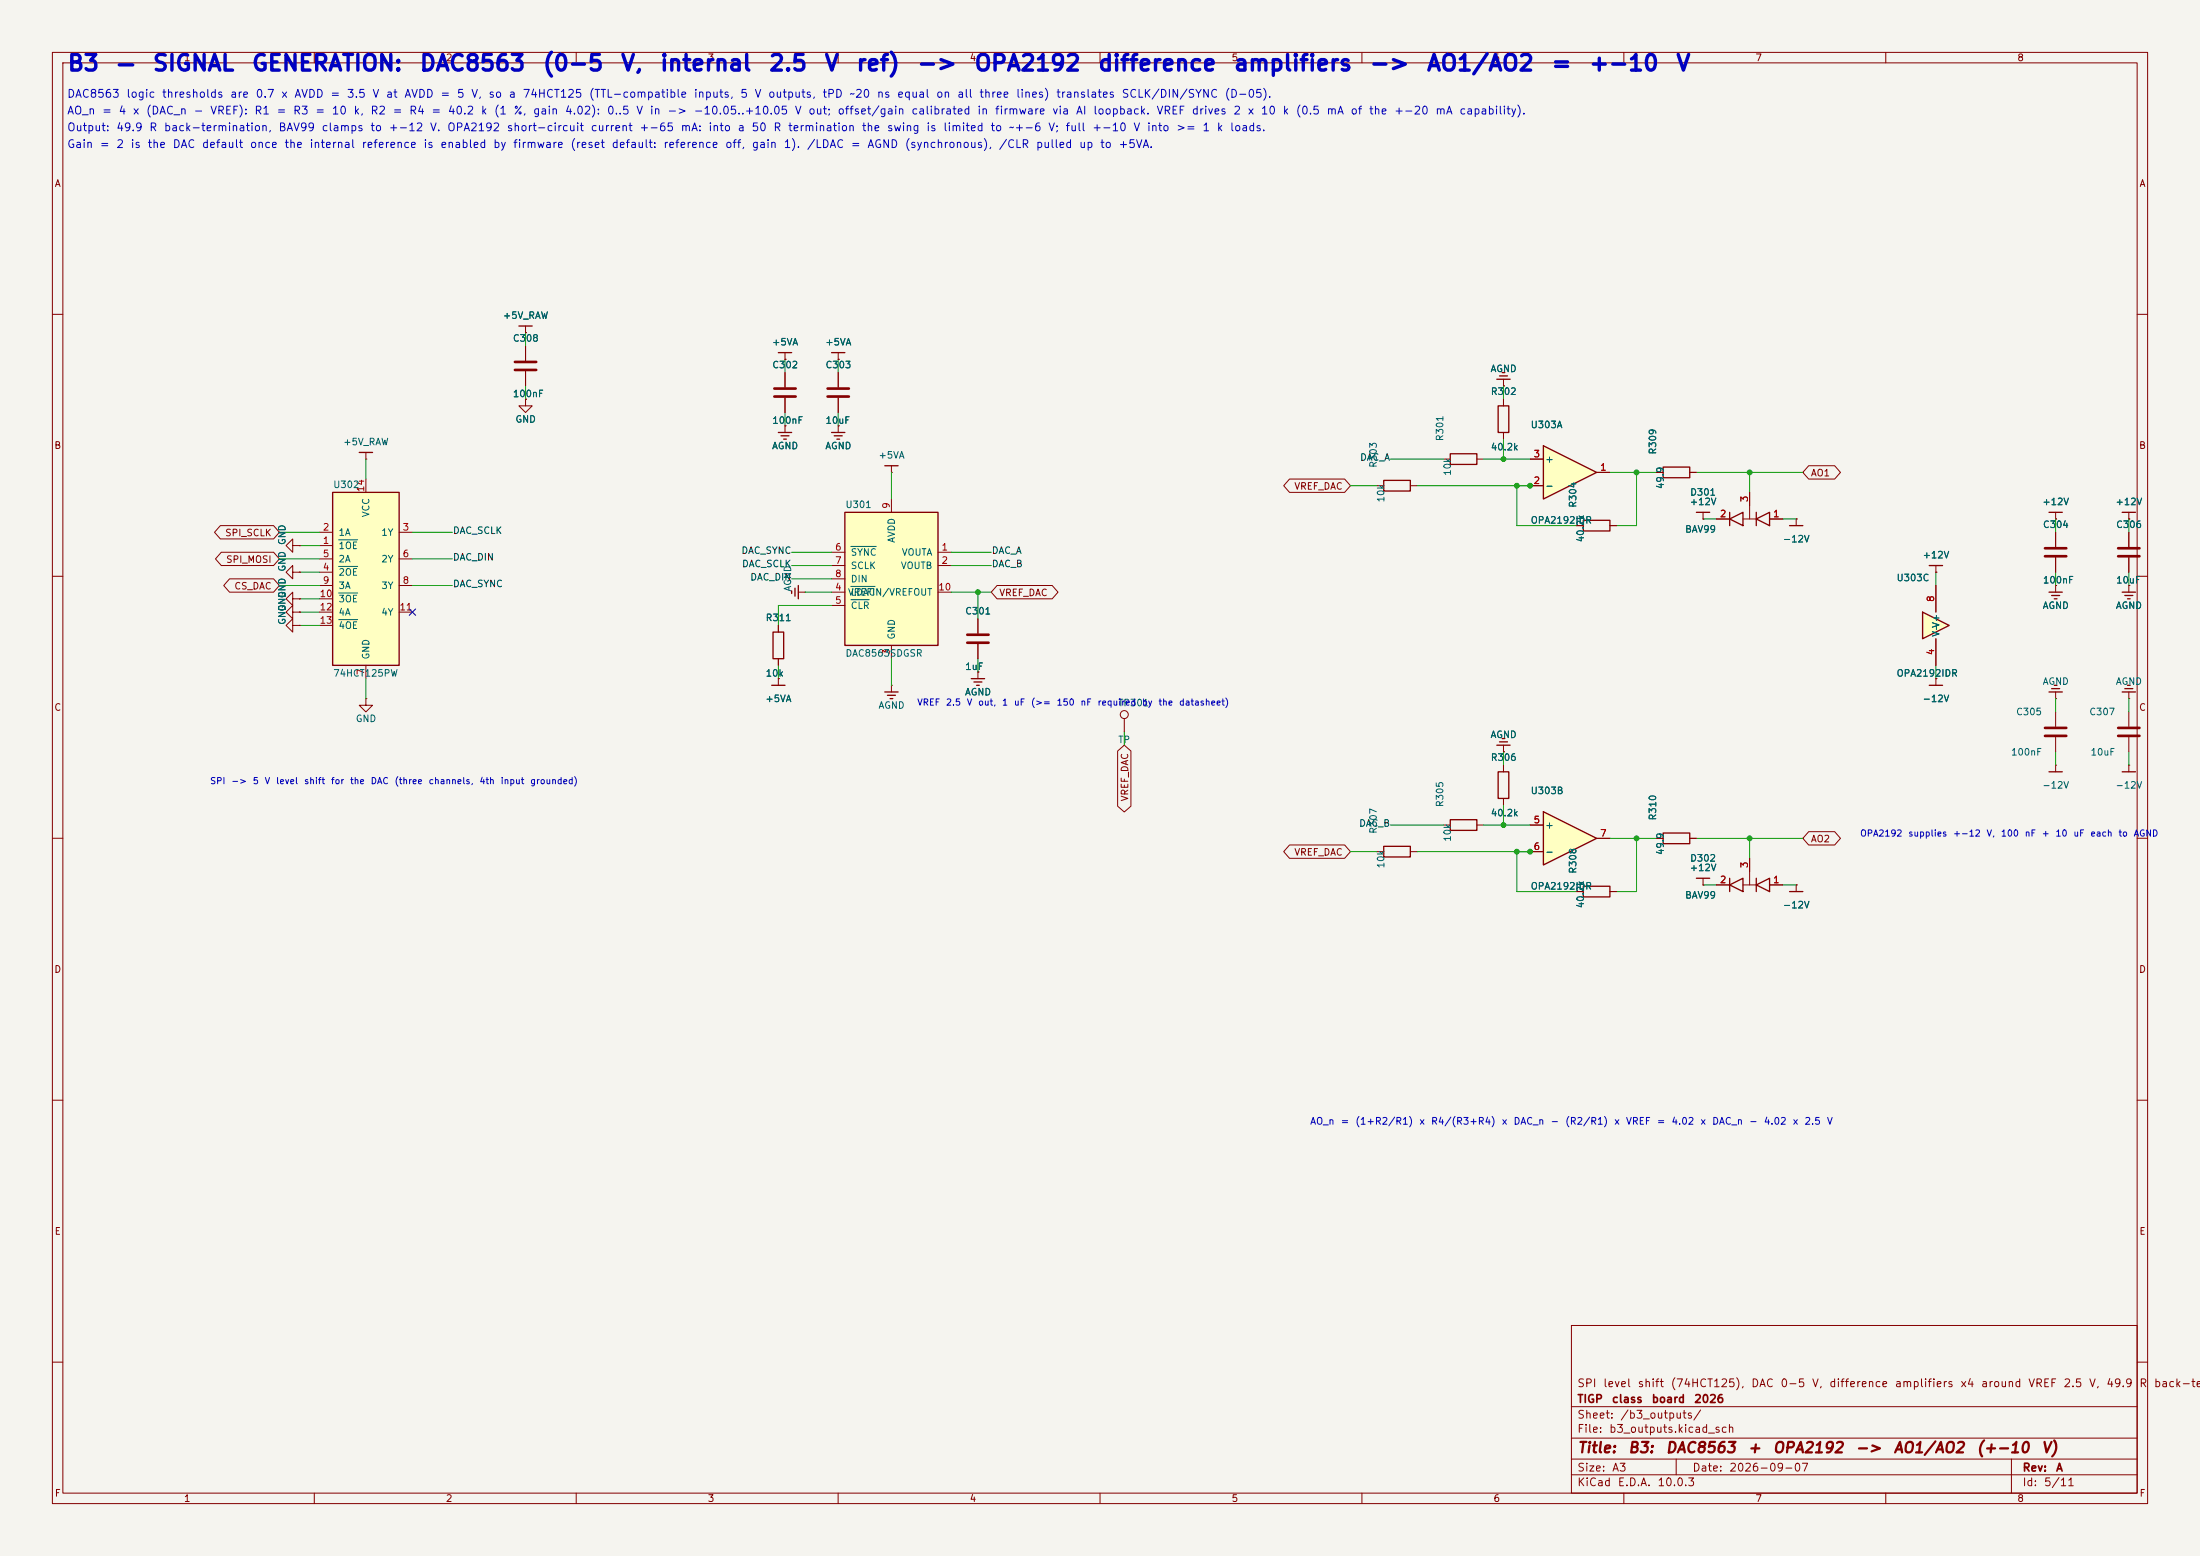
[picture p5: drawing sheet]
<svg xmlns="http://www.w3.org/2000/svg" width="420mm" height="297mm" viewBox="0 0 420 297" stroke-linecap="round" stroke-linejoin="round" font-family="sans-serif">
<path d="M0 0h420v297h-420z" fill="#f5f4ef" stroke="#f5f4ef" stroke-width=".19"/>
<g fill="none" stroke="#840000" stroke-width=".19">
<path d="M10 10h400v277h-400zM12 12h396v273h-396zM60 10v2M110 10v2M160 10v2M210 10v2M260 10v2M310 10v2M360 10v2M10 60h2M287 76.2v1.3M408 60h2"/>
<path d="M170.2 90.2h.1M170.2 88.9v1.3M275.6 87.6h1.3M281.9 87.6h1.3M287 82.6v1.2M316.2 90.2h1.3M322.6 90.2h1.2M327.7 99.1h2.5M332.7 99.1h2.6M334 94v5.1M337.8 99.1h2.6M342.9 99.1h.1"/>
<path d="M342.9 99.1v1.2M10 110h2M55.9 119.4v-1.3l-1.3 1.3 1.3 1.3v-1.3h1.2M55.9 104.1v-1.2l-1.3 1.2 1.3 1.3v-1.3h1.2M57.1 119.4h.1M57.1 104.1h.1M369.6 109.2h.1M369.6 108v1.2M392.4 111.8h.1M392.4 101.6v2.8M392.4 106.4v2.8M392.4 111.8v1.2"/>
<path d="M408 110h2M69.8 133.4v1.2h1.3l-1.3 1.3-1.2-1.3h1.2M69.8 133.4h.1M10 160h2M275.6 157.5h1.3M281.9 157.5h1.3M408 160h2M301 170.2h1.3M307.3 170.2h1.3M316.2 160h1.3M322.6 160h1.2M10 210h2"/>
<path d="M408 210h2M300 253h108v32h-108zM10 260h2M300 278.5h108M300 274.5h108M300 268.5h108M320 278.5v3M384 278.5v6.5M408 260h2M60 285v2M110 285v2M160 285v2"/>
<path d="M210 285v2M260 285v2M300 281.5h108M310 285v2M360 285v2"/>
</g>
<g fill="none" stroke="#840000" stroke-width=".25">
<path d="M286 77.5h2v5.1h-2zM168.9 88.9h2.5M276.9 86.6h5v2h-5zM317.5 89.2h5.1v2h-5.1zM330.2 99.1l2.5-1.3v2.5zM330.2 97.8v2.5M335.3 99.1l2.5-1.3v2.5zM335.3 97.8v2.5M341.6 100.3h2.6M368.3 108h2.5M391.2 113h2.5M391.7 113.7h1.5"/>
<path d="M392.2 114.3h.5M276.9 156.5h5v2h-5zM317.5 159h5.1v2h-5.1zM302.3 169.2h5v2h-5z"/>
</g>
<path d="M390.4 104.6h4.1M390.4 106.2h4.1" fill="none" stroke="#840000" stroke-width=".51"/>
<path d="M367 116.8l5.1 2.6-5.1 2.5z" fill="#ffffc2"/>
<g fill="none" stroke="#840000" stroke-width=".25">
<path d="M367 116.8l5.1 2.6-5.1 2.5zM147.3 130.8h2.6M147.6 120.7h2v5h-2zM185.4 129.5h2.6M185.9 130.2h1.6M186.4 130.8h.5M368.3 130.8h2.5M285.7 142.2h2.6M286 147.3h2v5.1h-2zM286.3 141.6h1.5M286.8 141h.5M391.2 147.3h2.5"/>
<path d="M405.1 147.3h2.6"/>
</g>
<g fill="none" stroke="#840000" stroke-width=".19">
<path d="M149.9 71.1v2.8M149.9 75.9v2.8M55.9 109.2v-1.2l-1.3 1.2 1.3 1.3v-1.3h1.2M57.1 109.2h.1M148.6 119.4v1.3M369.6 111.8v5M148.6 129.5h.1M148.6 125.7v1.3M148.6 129.5v1.3M186.7 128.3h.1M186.7 128.3v1.2M369.6 129.5h.1"/>
<path d="M369.6 121.9v5.1M369.6 129.5v1.3M287 143.5h.1M287 142.2v1.3M287 146.1v1.2M287 152.4v1.3M392.4 146.1h.1M392.4 146.1v1.2M406.4 146.1h.1M406.4 146.1v1.2"/>
</g>
<path d="M147.8 74.2h4.1M147.8 75.7h4.1" fill="none" stroke="#840000" stroke-width=".51"/>
<path d="M294.6 85.1l10.2 5.1-10.2 5.1z" fill="#ffffc2"/>
<g fill="none" stroke="#840000" stroke-width=".25">
<path d="M264.2 91.7h5v2h-5zM294.6 85.1l10.2 5.1-10.2 5.1zM302.3 99.3h5v2h-5zM323.8 97.8h2.6M405.1 97.8h2.6M405.1 113h2.6M405.6 113.7h1.6M406.1 114.3h.6M168.9 132.1h2.5M169.4 132.7h1.5M169.9 133.4h.5M391.2 132.1h2.5"/>
<path d="M391.7 131.4h1.5M392.2 130.8h.5M264.2 161.5h5v2.1h-5z"/>
</g>
<g fill="none" stroke="#840000" stroke-width=".19">
<path d="M262.9 92.7h1.3M269.2 92.7h1.3M292.1 92.7h2.5M292.1 87.6h2.5M304.8 90.2h2.5M325.1 99.1h.1M325.1 97.8v1.3M406.4 99.1h.1M406.4 97.8v1.3M55.9 114.3v-1.3l-1.3 1.3 1.3 1.3v-1.3h1.2M55.9 116.8v-1.2l-1.3 1.2 1.3 1.3v-1.3h1.2M57.1 114.3h.1"/>
<path d="M57.1 116.8h.1M186.7 118.1v2.8M301 100.3h1.3M307.3 100.3h1.3M406.4 111.8h.1M406.4 101.6v2.8M406.4 106.4v2.8M406.4 111.8v1.2M170.2 130.8h.1M170.2 130.8v1.3M186.7 122.9v2.8M214.6 137.2v2.5"/>
<path d="M392.4 133.4h.1M392.4 132.1v1.3M392.4 135.9v2.8M406.4 135.9v2.8M392.4 140.7v2.8M406.4 140.7v2.8M262.9 162.6h1.3M269.2 162.6h1.3"/>
<circle cx="214.6" cy="136.4" r=".76"/>
</g>
<path d="M404.4 104.6h4M404.4 106.2h4M184.7 121.2h4M184.7 122.7h4M390.4 138.9h4.1M404.4 138.9h4M390.4 140.5h4.1M404.4 140.5h4" fill="none" stroke="#840000" stroke-width=".51"/>
<path d="M294.6 154.9l10.2 5.1-10.2 5.1z" fill="#ffffc2"/>
<path d="M151.1 112.8v.5M151.8 112.3v1.5M152.4 111.8v2.5M294.6 154.9l10.2 5.1-10.2 5.1zM323.8 167.6h2.6M330.2 168.9l2.5-1.3v2.6zM330.2 167.6v2.6M335.3 168.9l2.5-1.3v2.6zM335.3 167.6v2.6M341.6 170.2h2.6" fill="none" stroke="#840000" stroke-width=".25"/>
<g fill="none" stroke="#840000" stroke-width=".19">
<path d="M152.4 113h1.3M153.7 113h.1M292.1 157.5h2.5M292.1 162.6h2.5M304.8 160h2.5M325.1 168.9h.1M325.1 167.6v1.3M327.7 168.9h2.5M332.7 168.9h2.6M334 163.8v5.1M337.8 168.9h2.6M342.9 168.9h.1"/>
<path d="M342.9 168.9v1.3"/>
</g>
<path d="M63.5 94h12.7v33h-12.7z" fill="#ffffc2"/>
<path d="M99.1 62.2h2.5M148.6 67.3h2.5M158.7 67.3h2.6M285.7 72.4h2.6M286.3 71.8h1.5M286.8 71.1h.5M63.5 94h12.7v33h-12.7zM68.6 86.4h2.5M405.1 132.1h2.6M405.6 131.4h1.6M406.1 130.8h.6" fill="none" stroke="#840000" stroke-width=".25"/>
<g fill="none" stroke="#840000" stroke-width=".19">
<path d="M100.3 63.5h.1M100.3 76.2v1.3h1.3l-1.3 1.2-1.2-1.2h1.2M100.3 76.2h.1M100.3 62.2v1.3M100.3 66v2.8M100.3 70.9v2.8M149.9 68.6h.1M149.9 67.3v1.3M160 68.6h.1M160 67.3v1.3M287 73.7h.1M287 72.4v1.3"/>
<path d="M69.8 87.6h.1M69.8 86.4v1.2M69.8 91.4v2.6M61 104.1h2.5M61 101.6h2.5M61 109.2h2.5M61 106.7h2.5M61 111.8h2.5M61 114.3h2.5M61 116.8h2.5M61 119.4h2.5M76.2 101.6h2.5"/>
<path d="M76.2 106.7h2.5M76.2 111.8h2.5M76.2 116.8h2.5M69.8 127v2.5M406.4 133.4h.1M406.4 132.1v1.3"/>
</g>
<path d="M64.6 103h3.7M64.6 108.1h3.7M64.6 113.2h3.7M64.6 118.3h3.7" fill="none" stroke="#006464" stroke-width=".19"/>
<path d="M98.3 69.1h4.1M98.3 70.6h4.1" fill="none" stroke="#840000" stroke-width=".51"/>
<path d="M161.3 97.8h17.8v25.4h-17.8z" fill="#ffffc2"/>
<path d="M148.6 82.6h2.5M149.1 83.2h1.5M149.6 83.8h.5M158.7 82.6h2.6M159.3 83.2h1.5M159.8 83.8h.5M161.3 97.8h17.8v25.4h-17.8zM391.2 97.8h2.5" fill="none" stroke="#840000" stroke-width=".25"/>
<g fill="none" stroke="#840000" stroke-width=".19">
<path d="M100.3 63.5h.1M100.3 76.2h.1M100.3 66v2.8M100.3 70.9v2.8M149.9 68.6h.1M149.9 71.1v2.8M149.9 75.9v2.8M160 68.6h.1M160 71.1v2.8M160 75.9v2.8M287 73.7h.1M287 76.2v1.3"/>
<path d="M149.9 81.3h.1M149.9 81.3v1.3M160 81.3h.1M160 81.3v1.3M170.2 95.3v2.5M246.2 91.4h10.5l1.1 1.3-1.1 1.3h-10.5l-1.1-1.3zM287 82.6v1.2M292.1 92.7h2.5M292.1 87.6h2.5M304.8 90.2h2.5M316.2 90.2h1.3M322.6 90.2h1.2"/>
<path d="M325.1 99.1h.1M327.7 99.1h2.5M334 94v2.5M337.8 99.1h2.6M342.9 99.1h.1M345.3 88.9h4.9l1.2 1.3-1.2 1.2h-4.9l-1.1-1.2zM392.4 99.1h.1M392.4 97.8v1.3M406.4 99.1h.1M42.1 100.3h10.1l1.1 1.3-1.1 1.3h-10.1l-1.1-1.3zM42.2 105.4h10l1.1 1.3-1.1 1.3h-10l-1.1-1.3zM43.8 110.5h8.4l1.1 1.3-1.1 1.2h-8.4l-1.1-1.2z"/>
<path d="M57.1 119.4h.1M57.1 109.2h.1M57.1 114.3h.1M57.1 116.8h.1M57.1 104.1h.1M148.6 119.4v1.3M158.7 105.4h2.6M158.7 108h2.6M158.7 113h2.6M158.7 115.6h2.6M158.7 110.5h2.6M179.1 105.4h2.5"/>
<path d="M179.1 108h2.5M179.1 113h2.5M186.7 118.1v2.8M190.3 111.8h10.6l1.1 1.2-1.1 1.3h-10.6l-1.1-1.3zM301 100.3h1.3M307.3 100.3h1.3M369.6 109.2h.1M369.6 111.8v5M392.4 111.8h.1M392.4 101.6v2.8M392.4 106.4v2.8M406.4 111.8h.1"/>
<path d="M406.4 101.6v2.8M406.4 106.4v2.8M148.6 129.5h.1M148.6 125.7v1.3M170.2 123.2v2.5M186.7 128.3h.1M186.7 122.9v2.8M369.6 129.5h.1M369.6 121.9v5.1M213.4 143.4l1.2-1.2 1.3 1.2v10.5l-1.3 1.1-1.2-1.1zM287 143.5h.1M287 146.1v1.2"/>
<path d="M287 152.4v1.3M292.1 157.5h2.5M345.3 158.7h4.9l1.2 1.3-1.2 1.3h-4.9l-1.1-1.3zM246.2 161.3h10.5l1.1 1.3-1.1 1.2h-10.5l-1.1-1.2zM292.1 162.6h2.5M301 170.2h1.3M304.8 160h2.5M307.3 170.2h1.3M316.2 160h1.3M322.6 160h1.2M325.1 168.9h.1M327.7 168.9h2.5"/>
<path d="M334 163.8v2.6M337.8 168.9h2.6M342.9 168.9h.1"/>
</g>
<path d="M162.4 111.9h4.6M162.4 114.5h3.6M162.4 104.3h4.9" fill="none" stroke="#006464" stroke-width=".19"/>
<path d="M158 74.2h4.1M158 75.7h4.1" fill="none" stroke="#840000" stroke-width=".51"/>
<g fill="none" stroke="#009600" stroke-width=".19">
<path d="M100.3 63.5v2.5M100.3 73.7v2.5M149.9 68.6v2.5M149.9 78.7v2.6M160 68.6v2.5M160 78.7v2.6M287 73.7v2.5M69.8 87.6v3.8M170.2 90.2v5.1M257.8 92.7h5.1M265.4 87.6h10.2M270.5 92.7h21.6"/>
<path d="M283.2 87.6h8.9M287 83.8v3.8M289.6 92.7v7.6h11.4M307.3 90.2h8.9M312.4 90.2v10.1h-3.8M323.8 90.2h20.4M325.1 99.1h2.6M334 90.2v3.8M340.4 99.1h2.5M392.4 99.1v2.5M406.4 99.1v2.5M53.3 101.6h7.7"/>
<path d="M53.3 106.7h7.7M53.3 111.8h7.7M57.1 114.3h3.9M57.1 119.4h3.9M57.1 116.8h3.9M57.1 104.1h3.9M57.1 109.2h3.9M78.7 101.6h7.7M78.7 106.7h7.7M78.7 111.8h7.7M151.1 110.5h7.6M151.1 108h7.6"/>
<path d="M151.1 105.4h7.6M153.7 113h5M158.7 115.6h-10.1v3.8M181.6 108h7.6M181.6 105.4h7.6M181.6 113h7.6M186.7 113v5.1M369.6 109.2v2.6M392.4 109.2v2.6M406.4 109.2v2.6M69.8 129.5v3.9M148.6 127v2.5"/>
<path d="M170.2 125.7v5.1M186.7 125.7v2.6M214.6 139.7v2.5M369.6 127v2.5M392.4 133.4v2.5M406.4 133.4v2.5M265.4 157.5h10.2M283.2 157.5h8.9M287 143.5v2.6M287 153.7v3.8M392.4 143.5v2.6M406.4 143.5v2.6"/>
<path d="M257.8 162.6h5.1M270.5 162.6h21.6M289.6 162.6v7.6h11.4M307.3 160h8.9M312.4 160v10.2h-3.8M323.8 160h20.4M325.1 168.9h2.6M334 160v3.8M340.4 168.9h2.5"/>
</g>
<path d="M78.1 116.2l1.2 1.2M79.3 116.2l-1.2 1.2" fill="none" stroke="#000084" stroke-width=".19"/>
<g fill="#009600" stroke="#009600" stroke-width=".19">
<circle cx="186.7" cy="113" r=".46"/>
<circle cx="292.1" cy="162.6" r=".46"/>
<circle cx="289.6" cy="162.6" r=".46"/>
<circle cx="287" cy="87.6" r=".46"/>
<circle cx="287" cy="157.5" r=".46"/>
<circle cx="312.4" cy="90.2" r=".46"/>
<circle cx="312.4" cy="160" r=".46"/>
<circle cx="292.1" cy="92.7" r=".46"/>
<circle cx="289.6" cy="92.7" r=".46"/>
<circle cx="334" cy="90.2" r=".46"/>
<circle cx="334" cy="160" r=".46"/>
</g>
<g font-size="3" fill="#0000c2">
<text x="12.7" y="14.3">B3</text>
<text x="22" y="14.3">—</text>
<text x="29" y="14.3">SIGNAL</text>
<text x="47.9" y="14.3">GENERATION:</text>
<text x="79.9" y="14.3">DAC8563</text>
<text x="103.4" y="14.3">(0-5</text>
<text x="118.3" y="14.3">V,</text>
<text x="125.8" y="14.3">internal</text>
<text x="146.6" y="14.3">2.5</text>
<text x="157.2" y="14.3">V</text>
<text x="163.3" y="14.3">ref)</text>
<text x="174.9" y="14.3">-&gt;</text>
<text x="185.8" y="14.3">OPA2192</text>
<text x="209.4" y="14.3">difference</text>
<text x="235.4" y="14.3">amplifiers</text>
<text x="261.3" y="14.3">-&gt;</text>
<text x="272.2" y="14.3">AO1/AO2</text>
<text x="296" y="14.3">=</text>
<text x="303.2" y="14.3">+-10</text>
<text x="319.8" y="14.3">V</text>
</g>
<g font-size="2" fill="#840000">
<text x="301" y="277.8">Title:</text>
<text x="310.7" y="277.8">B3:</text>
<text x="317.8" y="277.8">DAC8563</text>
<text x="333.5" y="277.8">+</text>
<text x="338.3" y="277.8">OPA2192</text>
<text x="354" y="277.8">-&gt;</text>
<text x="361.3" y="277.8">AO1/AO2</text>
<text x="377.2" y="277.8">(+-10</text>
<text x="389.6" y="277.8">V)</text>
</g>
<g font-size="1.5" fill="#0000c2">
<text x="12.7" y="19">DAC8563</text>
<text x="12.7" y="22.2">AO_n</text>
<text x="19.4" y="22.2">=</text>
<text x="22.5" y="22.2">4</text>
<text x="24" y="19">logic</text>
<text x="25.2" y="22.2">x</text>
<text x="27.8" y="22.2">(DAC_n</text>
<text x="30.8" y="19">thresholds</text>
<text x="36.8" y="22.2">-</text>
<text x="40" y="22.2">VREF):</text>
<text x="43.8" y="19">are</text>
<text x="48.4" y="22.2">R1</text>
<text x="48.7" y="19">0.7</text>
<text x="52.7" y="22.2">=</text>
<text x="53.6" y="19">x</text>
<text x="55.8" y="22.2">R3</text>
<text x="56.1" y="19">AVDD</text>
<text x="60.1" y="22.2">=</text>
<text x="62.9" y="19">=</text>
<text x="63.2" y="22.2">10</text>
<text x="66.1" y="19">3.5</text>
<text x="67.4" y="22.2">k,</text>
<text x="70.6" y="22.2">R2</text>
<text x="71" y="19">V</text>
<text x="73.6" y="19">at</text>
<text x="74.8" y="22.2">=</text>
<text x="77.1" y="19">AVDD</text>
<text x="78" y="22.2">R4</text>
<text x="82.2" y="22.2">=</text>
<text x="83.9" y="19">=</text>
<text x="85.4" y="22.2">40.2</text>
<text x="87.1" y="19">5</text>
<text x="89.8" y="19">V,</text>
<text x="91.7" y="22.2">k</text>
<text x="93.1" y="19">so</text>
<text x="94.2" y="22.2">(1</text>
<text x="97" y="19">a</text>
<text x="97.9" y="22.2">%,</text>
<text x="99.7" y="19">74HCT125</text>
<text x="101.6" y="22.2">gain</text>
<text x="107.7" y="22.2">4.02):</text>
<text x="112.3" y="19">(TTL-compatible</text>
<text x="115.7" y="22.2">0..5</text>
<text x="121.3" y="22.2">V</text>
<text x="123.9" y="22.2">in</text>
<text x="127.3" y="22.2">-&gt;</text>
<text x="132.3" y="22.2">-10.05..+10.05</text>
<text x="132.3" y="19">inputs,</text>
<text x="141.2" y="19">5</text>
<text x="143.9" y="19">V</text>
<text x="146.5" y="19">outputs,</text>
<text x="151.6" y="22.2">V</text>
<text x="154.2" y="22.2">out;</text>
<text x="156.9" y="19">tPD</text>
<text x="159.8" y="22.2">offset/gain</text>
<text x="162" y="19">~20</text>
<text x="167.3" y="19">ns</text>
<text x="171.1" y="19">equal</text>
<text x="173.9" y="22.2">calibrated</text>
<text x="178.6" y="19">on</text>
<text x="182.6" y="19">all</text>
<text x="186.4" y="22.2">in</text>
<text x="186.8" y="19">three</text>
<text x="189.8" y="22.2">firmware</text>
<text x="193.8" y="19">lines)</text>
<text x="200.8" y="22.2">via</text>
<text x="201.5" y="19">translates</text>
<text x="205.3" y="22.2">AI</text>
<text x="208.6" y="22.2">loopback.</text>
<text x="214" y="19">SCLK/DIN/SYNC</text>
<text x="220.7" y="22.2">VREF</text>
<text x="227.4" y="22.2">drives</text>
<text x="233.7" y="19">(D-05).</text>
<text x="235.3" y="22.2">2</text>
<text x="238.1" y="22.2">x</text>
<text x="240.6" y="22.2">10</text>
<text x="244.7" y="22.2">k</text>
<text x="247.2" y="22.2">(0.5</text>
<text x="253.1" y="22.2">mA</text>
<text x="257.7" y="22.2">of</text>
<text x="261.2" y="22.2">the</text>
<text x="266" y="22.2">+-20</text>
<text x="273.9" y="22.2">mA</text>
<text x="278.5" y="22.2">capability).</text>
<text x="12.7" y="25.4">Output:</text>
<text x="12.7" y="28.6">Gain</text>
<text x="18.9" y="28.6">=</text>
<text x="22.1" y="25.4">49.9</text>
<text x="22.1" y="28.6">2</text>
<text x="24.8" y="28.6">is</text>
<text x="28" y="28.6">the</text>
<text x="28.4" y="25.4">R</text>
<text x="31.2" y="25.4">back-termination,</text>
<text x="32.8" y="28.6">DAC</text>
<text x="38.4" y="28.6">default</text>
<text x="47.6" y="28.6">once</text>
<text x="53" y="25.4">BAV99</text>
<text x="54.2" y="28.6">the</text>
<text x="59" y="28.6">internal</text>
<text x="61.3" y="25.4">clamps</text>
<text x="68.9" y="28.6">reference</text>
<text x="70.6" y="25.4">to</text>
<text x="74.1" y="25.4">+-12</text>
<text x="80.7" y="28.6">is</text>
<text x="82" y="25.4">V.</text>
<text x="83.9" y="28.6">enabled</text>
<text x="85.3" y="25.4">OPA2192</text>
<text x="94" y="28.6">by</text>
<text x="96.6" y="25.4">short-circuit</text>
<text x="97.8" y="28.6">firmware</text>
<text x="108.8" y="28.6">(reset</text>
<text x="112.6" y="25.4">current</text>
<text x="116.6" y="28.6">default:</text>
<text x="121.9" y="25.4">+-65</text>
<text x="126.5" y="28.6">reference</text>
<text x="129.8" y="25.4">mA:</text>
<text x="135.1" y="25.4">into</text>
<text x="138.3" y="28.6">off,</text>
<text x="140.7" y="25.4">a</text>
<text x="143.4" y="25.4">50</text>
<text x="143.4" y="28.6">gain</text>
<text x="147.5" y="25.4">R</text>
<text x="149.5" y="28.6">1).</text>
<text x="150.3" y="25.4">termination</text>
<text x="153.9" y="28.6">/LDAC</text>
<text x="162.3" y="28.6">=</text>
<text x="164.4" y="25.4">the</text>
<text x="165.5" y="28.6">AGND</text>
<text x="169.2" y="25.4">swing</text>
<text x="172.6" y="28.6">(synchronous),</text>
<text x="176.7" y="25.4">is</text>
<text x="179.9" y="25.4">limited</text>
<text x="189" y="25.4">to</text>
<text x="190.6" y="28.6">/CLR</text>
<text x="192.5" y="25.4">~+-6</text>
<text x="197.6" y="28.6">pulled</text>
<text x="200" y="25.4">V;</text>
<text x="203.3" y="25.4">full</text>
<text x="205.9" y="28.6">up</text>
<text x="208.4" y="25.4">+-10</text>
<text x="209.9" y="28.6">to</text>
<text x="213.4" y="28.6">+5VA.</text>
<text x="216.2" y="25.4">V</text>
<text x="218.8" y="25.4">into</text>
<text x="224.4" y="25.4">&gt;=</text>
<text x="229.4" y="25.4">1</text>
<text x="232.2" y="25.4">k</text>
<text x="234.7" y="25.4">loads.</text>
</g>
<g font-size="1.5" fill="#840000">
<text x="301" y="268.1">TIGP</text>
<text x="301" y="265.1">SPI</text>
<text x="305.9" y="265.1">level</text>
<text x="307.6" y="268.1">class</text>
<text x="312.5" y="265.1">shift</text>
<text x="315.2" y="268.1">board</text>
<text x="318.8" y="265.1">(74HCT125),</text>
<text x="323.3" y="268.1">2026</text>
<text x="334.2" y="265.1">DAC</text>
<text x="339.8" y="265.1">0-5</text>
<text x="345.8" y="265.1">V,</text>
<text x="349.1" y="265.1">difference</text>
<text x="361.6" y="265.1">amplifiers</text>
<text x="374.1" y="265.1">x4</text>
<text x="378.1" y="265.1">around</text>
<text x="387.1" y="265.1">VREF</text>
<text x="393.8" y="265.1">2.5</text>
<text x="398.7" y="265.1">V,</text>
<text x="402" y="265.1">49.9</text>
<text x="408.3" y="265.1">R</text>
<text x="411.1" y="265.1">back-ter</text>
<text x="301" y="273.8">File:</text>
<text x="301" y="271.1">Sheet:</text>
<text x="307.1" y="273.8">b3_outputs.kicad_sch</text>
<text x="309.2" y="271.1">/b3_outputs/</text>
<text x="301" y="281.2">Size:</text>
<text x="307.6" y="281.2">A3</text>
<text x="323" y="281.2">Date:</text>
<text x="330" y="281.2">2026-09-07</text>
<text x="386" y="281.2">Rev:</text>
<text x="392.4" y="281.2">A</text>
<text x="301" y="284">KiCad</text>
<text x="308.7" y="284">E.D.A.</text>
<text x="316.3" y="284">10.0.3</text>
<text x="386" y="284">Id:</text>
<text x="390.1" y="284">5/11</text>
</g>
<g font-size="1.3" fill="#840000">
<text x="35" y="12">1</text>
<text x="85" y="12">2</text>
<text x="135" y="12">3</text>
<text x="185" y="12">4</text>
<text x="235" y="12">5</text>
<text x="285" y="12">6</text>
<text x="335" y="12">7</text>
<text x="385" y="12">8</text>
<text x="10.3" y="36">A</text>
<text x="408.3" y="36">A</text>
<text x="10.3" y="86">B</text>
<text x="408.2" y="86">B</text>
<text x="247" y="93.8">VREF_DAC</text>
<text x="345.6" y="91.2">AO1</text>
<text x="42.9" y="102.7">SPI_SCLK</text>
<text x="43.1" y="107.7">SPI_MOSI</text>
<text x="44.6" y="112.8">CS_DAC</text>
<text x="190.7" y="114.1">VREF_DAC</text>
<text x="10.3" y="136">C</text>
<text x="408.2" y="136">C</text>
<text x="215.7" y="153.1" transform="rotate(-90 215.7 153.1)">VREF_DAC</text>
<text x="345.6" y="161.1">AO2</text>
<text x="247" y="163.6">VREF_DAC</text>
<text x="10.3" y="186">D</text>
<text x="408.2" y="186">D</text>
<text x="10.3" y="236">E</text>
<text x="408.3" y="236">E</text>
<text x="10.3" y="286">F</text>
<text x="35" y="287">1</text>
<text x="85" y="287">2</text>
<text x="135" y="287">3</text>
<text x="185" y="287">4</text>
<text x="235" y="287">5</text>
<text x="285" y="287">6</text>
<text x="335" y="287">7</text>
<text x="385" y="287">8</text>
<text x="408.3" y="286">F</text>
</g>
<g font-size="1.3" fill="#006464">
<text x="95.9" y="61.2">+5V_RAW</text>
<text x="97.8" y="65.5">C308</text>
<text x="147.3" y="66.2">+5VA</text>
<text x="147.3" y="70.6">C302</text>
<text x="157.4" y="66.2">+5VA</text>
<text x="157.5" y="70.6">C303</text>
<text x="284.4" y="71.3">AGND</text>
<text x="97.8" y="76.1">100nF</text>
<text x="284.5" y="75.7">R302</text>
<text x="98.3" y="81">GND</text>
<text x="147.3" y="81.2">100nF</text>
<text x="157.5" y="81.2">10uF</text>
<text x="292.1" y="82">U303A</text>
<text x="65.4" y="85.3">+5V_RAW</text>
<text x="147.3" y="86.1">AGND</text>
<text x="157.4" y="86.1">AGND</text>
<text x="167.6" y="87.8">+5VA</text>
<text x="263.1" y="89.4" transform="rotate(-90 263.1 89.4)">R303</text>
<text x="275.8" y="84.3" transform="rotate(-90 275.8 84.3)">R301</text>
<text x="284.5" y="86.3">40.2k</text>
<text x="294.9" y="88.6">+</text>
<text x="316.5" y="86.9" transform="rotate(-90 316.5 86.9)">R309</text>
<text x="63.5" y="93.5">U302</text>
<text x="277.3" y="90.9" transform="rotate(-90 277.3 90.9)">10k</text>
<text x="294.9" y="93.7">-</text>
<text x="317.9" y="93.5" transform="rotate(-90 317.9 93.5)">49.9</text>
<text x="322.5" y="94.9">D301</text>
<text x="70.8" y="98.8" transform="rotate(-90 70.8 98.8)">VCC</text>
<text x="161.3" y="97.3">U301</text>
<text x="264.6" y="96" transform="rotate(-90 264.6 96)">10k</text>
<text x="292.1" y="100.2">OPA2192IDR</text>
<text x="301.2" y="97" transform="rotate(-90 301.2 97)">R304</text>
<text x="321.6" y="102">BAV99</text>
<text x="322.5" y="96.7">+12V</text>
<text x="389.8" y="96.7">+12V</text>
<text x="389.9" y="101.1">C304</text>
<text x="403.8" y="96.7">+12V</text>
<text x="403.9" y="101.1">C306</text>
<text x="54.8" y="104.1" transform="rotate(-90 54.8 104.1)">GND</text>
<text x="64.5" y="105.1">1OE</text>
<text x="64.5" y="102.6">1A</text>
<text x="64.5" y="107.7">2A</text>
<text x="72.7" y="102.6">1Y</text>
<text x="72.7" y="107.7">2Y</text>
<text x="162.3" y="106.4">SYNC</text>
<text x="171.2" y="103.7" transform="rotate(-90 171.2 103.7)">AVDD</text>
<text x="172" y="106.4">VOUTA</text>
<text x="302.7" y="103.6" transform="rotate(-90 302.7 103.6)">40.2k</text>
<text x="340.3" y="103.8">-12V</text>
<text x="366.9" y="106.9">+12V</text>
<text x="54.8" y="109.2" transform="rotate(-90 54.8 109.2)">GND</text>
<text x="64.5" y="110.2">2OE</text>
<text x="64.5" y="112.7">3A</text>
<text x="72.7" y="112.7">3Y</text>
<text x="151.3" y="113" transform="rotate(-90 151.3 113)">AGND</text>
<text x="162.3" y="108.9">SCLK</text>
<text x="162.3" y="111.5">DIN</text>
<text x="171.9" y="108.9">VOUTB</text>
<text x="362" y="111.2">U303C</text>
<text x="389.9" y="111.7">100nF</text>
<text x="403.9" y="111.7">10uF</text>
<text x="54.8" y="119.4" transform="rotate(-90 54.8 119.4)">GND</text>
<text x="54.8" y="114.3" transform="rotate(-90 54.8 114.3)">GND</text>
<text x="64.5" y="115.3">3OE</text>
<text x="64.5" y="117.8">4A</text>
<text x="72.7" y="117.8">4Y</text>
<text x="146.1" y="118.9">R311</text>
<text x="161.8" y="114">VREFIN/VREFOUT</text>
<text x="162.3" y="114">LDAC</text>
<text x="162.3" y="116.5">CLR</text>
<text x="184.2" y="117.6">C301</text>
<text x="370.5" y="120" transform="rotate(-90 370.5 120)">V+</text>
<text x="389.8" y="116.5">AGND</text>
<text x="403.8" y="116.5">AGND</text>
<text x="64.5" y="120.4">4OE</text>
<text x="70.8" y="126" transform="rotate(-90 70.8 126)">GND</text>
<text x="161.3" y="125.6">DAC8563SDGSR</text>
<text x="171.2" y="122.2" transform="rotate(-90 171.2 122.2)">GND</text>
<text x="370.5" y="121.7" transform="rotate(-90 370.5 121.7)">V-</text>
<text x="63.5" y="129.5">74HCT125PW</text>
<text x="146.1" y="129.5">10k</text>
<text x="184.2" y="128.2">1uF</text>
<text x="362" y="129.5">OPA2192IDR</text>
<text x="389.8" y="131">AGND</text>
<text x="403.8" y="131">AGND</text>
<text x="146" y="134.3">+5VA</text>
<text x="167.6" y="135.6">AGND</text>
<text x="184.1" y="133.1">AGND</text>
<text x="213.4" y="135.1">TP301</text>
<text x="366.9" y="134.3">-12V</text>
<text x="384.8" y="136.8">C305</text>
<text x="398.7" y="136.8">C307</text>
<text x="67.8" y="138.1">GND</text>
<text x="213.4" y="142.2">TP</text>
<text x="284.4" y="141.2">AGND</text>
<text x="284.5" y="145.5">R306</text>
<text x="383.8" y="144.5">100nF</text>
<text x="399" y="144.5">10uF</text>
<text x="275.8" y="154.2" transform="rotate(-90 275.8 154.2)">R305</text>
<text x="292.1" y="151.9">U303B</text>
<text x="389.8" y="150.8">-12V</text>
<text x="403.8" y="150.8">-12V</text>
<text x="263.1" y="159.2" transform="rotate(-90 263.1 159.2)">R307</text>
<text x="277.3" y="160.8" transform="rotate(-90 277.3 160.8)">10k</text>
<text x="284.5" y="156.1">40.2k</text>
<text x="294.9" y="158.5">+</text>
<text x="316.5" y="156.7" transform="rotate(-90 316.5 156.7)">R310</text>
<text x="264.6" y="165.9" transform="rotate(-90 264.6 165.9)">10k</text>
<text x="294.9" y="163.5">-</text>
<text x="301.2" y="166.9" transform="rotate(-90 301.2 166.9)">R308</text>
<text x="317.9" y="163.3" transform="rotate(-90 317.9 163.3)">49.9</text>
<text x="322.5" y="166.6">+12V</text>
<text x="322.5" y="164.8">D302</text>
<text x="292.1" y="170.1">OPA2192IDR</text>
<text x="302.7" y="173.5" transform="rotate(-90 302.7 173.5)">40.2k</text>
<text x="321.6" y="171.8">BAV99</text>
<text x="340.3" y="173.7">-12V</text>
</g>
<g font-size="1.3" fill="#0f0f0f">
<text x="259.5" y="88.3">DAC_A</text>
<text x="86.4" y="107.3">DAC_DIN</text>
<text x="86.4" y="102.2">DAC_SCLK</text>
<text x="141.4" y="106">DAC_SYNC</text>
<text x="189.2" y="106">DAC_A</text>
<text x="86.4" y="112.4">DAC_SYNC</text>
<text x="141.6" y="108.6">DAC_SCLK</text>
<text x="143.1" y="111.1">DAC_DIN</text>
<text x="189.2" y="108.6">DAC_B</text>
<text x="259.4" y="158.1">DAC_B</text>
</g>
<g font-size="1.3" fill="#a90000">
<text x="292.7" y="87.6">3</text>
<text x="69.8" y="94" transform="rotate(-90 69.8 94)">14</text>
<text x="292.7" y="92.7">2</text>
<text x="305.4" y="90.1">1</text>
<text x="334" y="96" transform="rotate(-90 334 96)">3</text>
<text x="61.5" y="101.6">2</text>
<text x="76.8" y="101.6">3</text>
<text x="170.2" y="97.2" transform="rotate(-90 170.2 97.2)">9</text>
<text x="328.2" y="99">2</text>
<text x="338.4" y="99">1</text>
<text x="61.5" y="104.1">1</text>
<text x="61.5" y="106.7">5</text>
<text x="76.8" y="106.7">6</text>
<text x="159.3" y="105.4">6</text>
<text x="159.3" y="107.9">7</text>
<text x="179.6" y="105.4">1</text>
<text x="179.6" y="107.9">2</text>
<text x="61.5" y="109.2">4</text>
<text x="61.5" y="111.7">9</text>
<text x="76.8" y="111.7">8</text>
<text x="159.3" y="113">4</text>
<text x="159.3" y="110.5">8</text>
<text x="179" y="113">10</text>
<text x="60.9" y="114.3">10</text>
<text x="60.9" y="116.8">12</text>
<text x="60.9" y="119.4">13</text>
<text x="76.2" y="116.8">11</text>
<text x="159.3" y="115.5">5</text>
<text x="369.5" y="115" transform="rotate(-90 369.5 115)">8</text>
<text x="170.2" y="125.2" transform="rotate(-90 170.2 125.2)">3</text>
<text x="369.5" y="125.2" transform="rotate(-90 369.5 125.2)">4</text>
<text x="69.8" y="129" transform="rotate(-90 69.8 129)">7</text>
<text x="292.7" y="157.5">5</text>
<text x="305.4" y="160">7</text>
<text x="292.7" y="162.5">6</text>
<text x="334" y="165.8" transform="rotate(-90 334 165.8)">3</text>
<text x="328.2" y="168.9">2</text>
<text x="338.4" y="168.9">1</text>
</g>
<g font-size="1.3" fill="#0000c2">
<text x="250" y="215">AO_n</text>
<text x="255.8" y="215">=</text>
<text x="258.6" y="215">(1+R2/R1)</text>
<text x="270.8" y="215">x</text>
<text x="273.1" y="215">R4/(R3+R4)</text>
<text x="286.6" y="215">x</text>
<text x="288.8" y="215">DAC_n</text>
<text x="295.9" y="215">-</text>
<text x="298.7" y="215">(R2/R1)</text>
<text x="308" y="215">x</text>
<text x="310.3" y="215">VREF</text>
<text x="316.2" y="215">=</text>
<text x="319" y="215">4.02</text>
<text x="324.5" y="215">x</text>
<text x="326.7" y="215">DAC_n</text>
<text x="333.8" y="215">-</text>
<text x="336.6" y="215">4.02</text>
<text x="342.1" y="215">x</text>
<text x="344.4" y="215">2.5</text>
<text x="348.6" y="215">V</text>
</g>
<g font-size="1.2" fill="#0000c2">
<text x="175" y="135">VREF</text>
<text x="180.5" y="135">2.5</text>
<text x="184.5" y="135">V</text>
<text x="186.6" y="135">out,</text>
<text x="191.2" y="135">1</text>
<text x="193.5" y="135">uF</text>
<text x="196.7" y="135">(&gt;=</text>
<text x="201.6" y="135">150</text>
<text x="206.2" y="135">nF</text>
<text x="209.4" y="135">required</text>
<text x="217.9" y="135">by</text>
<text x="221" y="135">the</text>
<text x="225" y="135">datasheet)</text>
<text x="40" y="150">SPI</text>
<text x="44" y="150">-&gt;</text>
<text x="48.1" y="150">5</text>
<text x="50.4" y="150">V</text>
<text x="52.6" y="150">level</text>
<text x="57.9" y="150">shift</text>
<text x="63.1" y="150">for</text>
<text x="66.7" y="150">the</text>
<text x="70.7" y="150">DAC</text>
<text x="75.2" y="150">(three</text>
<text x="81.7" y="150">channels,</text>
<text x="91.4" y="150">4th</text>
<text x="95.5" y="150">input</text>
<text x="101.1" y="150">grounded)</text>
<text x="355" y="160">OPA2192</text>
<text x="364.2" y="160">supplies</text>
<text x="372.7" y="160">+-12</text>
<text x="379.1" y="160">V,</text>
<text x="381.9" y="160">100</text>
<text x="386.4" y="160">nF</text>
<text x="389.7" y="160">+</text>
<text x="392.3" y="160">10</text>
<text x="395.7" y="160">uF</text>
<text x="399" y="160">each</text>
<text x="404.3" y="160">to</text>
<text x="407.2" y="160">AGND</text>
</g>
</svg>
